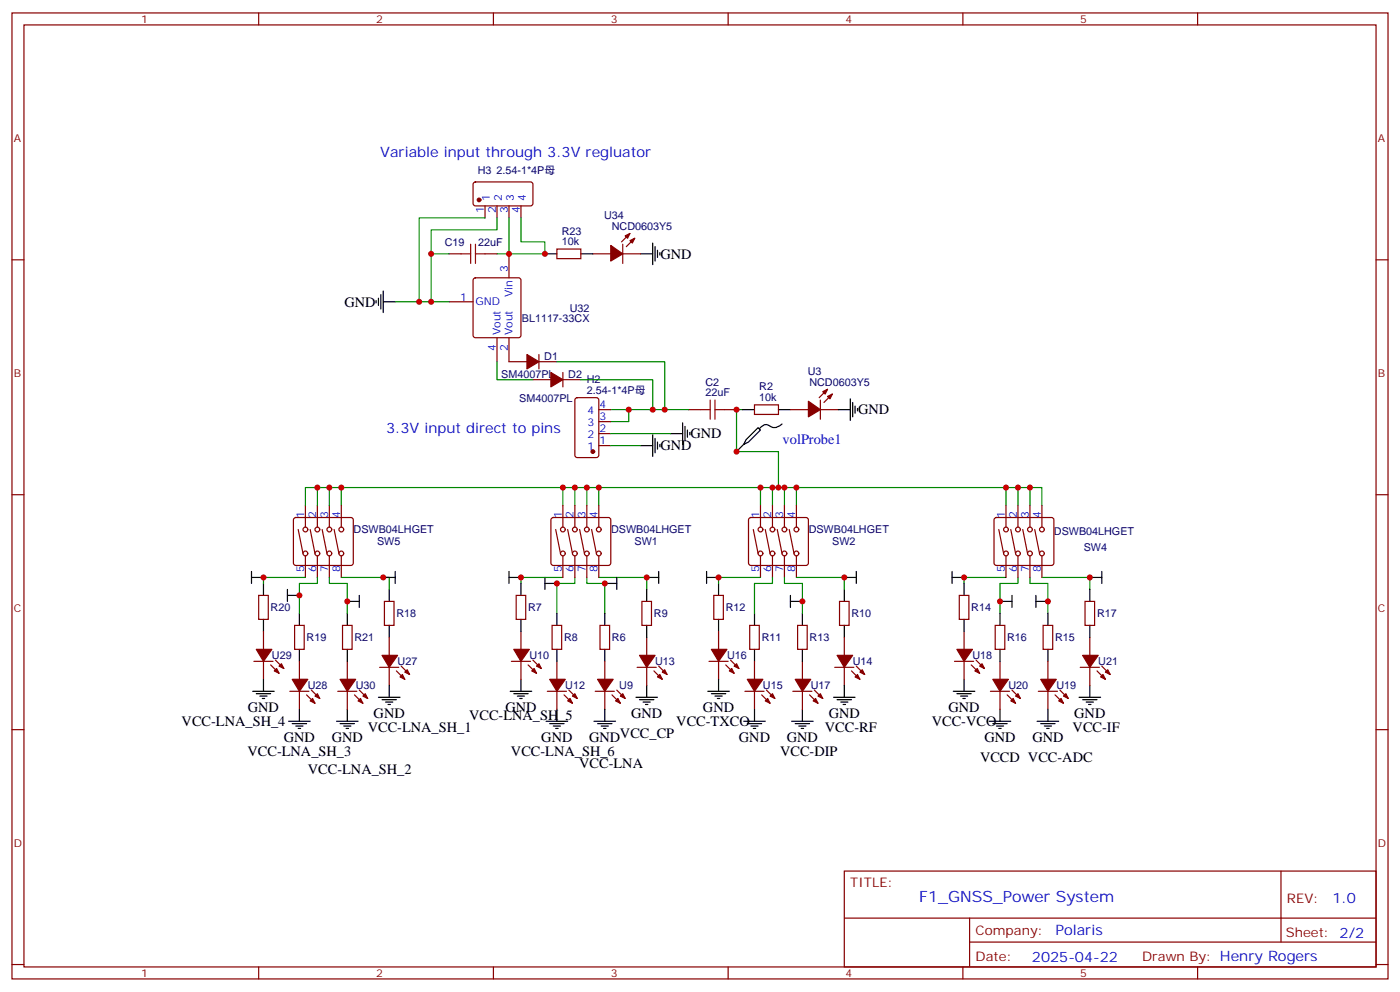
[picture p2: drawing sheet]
<svg xmlns="http://www.w3.org/2000/svg" width="412mm" height="292mm" viewBox="0 0 412 292" stroke-linecap="round" stroke-linejoin="round" font-family="sans-serif">
<g fill="none" stroke="#870000" stroke-width=".35">
<path d="M3.5 3.8h405.4v284.3h-405.4zM7.1 7.3h398.2v277.3h-398.2zM76.2 3.8v3.5M145.3 3.8v3.5M214.5 3.8v3.5M283.6 3.8v3.5M352.8 3.8v3.5M139.6 53.8l.5-.2h16.5l.4 .7-.1 5.9-.6 .4-16.5-.1-.5-.6v-5.6zM3.5 76.5h3.6M132.3 74.7h3.5M142.9 60.6v3.5M142.9 74.7h3.5"/>
<path d="M146.4 60.6v3.5M149.9 60.6v3.5M149.9 74.7v7.1M153.5 60.6v3.5M164 73.3h7.1v2.8h-7.1zM174.6 74.7h5.3M183.4 71.9v5.6M183.4 74.7h5.3M185.6 68.7l-2.5 2.5M187 70.1l-2.5 2.5M405.3 76.5h3.6M132.3 88.8h7"/>
<path d="M139.6 82l.5-.2h12.7l.5 .2 .2 .5v16.2l-.3 .5-.4 .2h-12.7l-.5-.2-.3-.5v-16.2zM146.4 99.4v7.1M149.9 99.4v7.1h5.3M157 111.8h5.3M158.7 104.4v4.2M158.7 106.5h5.3M165.8 109.6v4.3M165.8 111.8h5.3M169.6 117.3l.4-.2h5.7l.6 .4 .1 16.5-.5 .6-5.9 .1-.6-.5-.1-16.4zM222.2 119.2h7.1v2.8h-7.1zM241.7 117.8v5.6M243.8 114.6l-2.5 2.5"/>
<path d="M245.2 116l-2.5 2.5M176.4 120.6h3.5M176.4 131.2h3.5M176.4 127.6h3.5M176.4 124.1h3.5M202.8 120.6h3.6M213.4 120.6h3.6M232.8 120.6h5.3M241.7 120.6h5.2M3.5 145.6h3.6M86.7 152.5l.4-.2h16.3l.5 .2 .2 .5v12.7l-.3 .5-.4 .2h-16.3l-.5-.2-.2-.5v-12.7zM87.8 155.9l1.5 7"/>
<path d="M90 148.8v6.4M91.4 155.9l1.4 7M93.5 148.8v6.4M94.9 155.9l1.4 7M97 148.8v6.4M98.4 155.9l1.4 7M100.5 148.8v6.4M162.5 152.5l.5-.2h16.2l.5 .2 .2 .5v12.7l-.2 .5-.5 .2h-16.2l-.5-.2-.2-.5v-12.7zM163.7 155.9l1.4 7M165.8 148.8v6.4M167.2 155.9l1.4 7M169.3 148.8v6.4"/>
<path d="M170.7 155.9l1.5 7M172.9 148.8v6.4M174.3 155.9l1.4 7M176.4 148.8v6.4M220.7 152.5l.5-.2h16.2l.5 .2 .2 .5v12.7l-.2 .5-.5 .2h-16.2l-.5-.2-.2-.5v-12.7zM221.9 155.9l1.4 7M224 148.8v6.4M225.4 155.9l1.4 7M227.5 148.8v6.4M229 155.9l1.4 7M231.1 148.8v6.4M232.5 155.9l1.4 7"/>
<path d="M234.6 148.8v6.4M293 152.5l.5-.2h16.2l.5 .2 .2 .5v12.7l-.2 .5-.5 .2h-16.2l-.5-.2-.2-.5v-12.7zM294.2 155.9l1.4 7M296.3 148.8v6.4M297.7 155.9l1.5 7M299.9 148.8v6.4M301.3 155.9l1.4 7M303.4 148.8v6.4M304.8 155.9l1.4 7M306.9 148.8v6.4M405.3 145.6h3.6M76.2 175.3h2.8v7h-2.8z"/>
<path d="M90 163.6v6.4M93.5 163.6v6.4M97 163.6v6.4M100.5 163.6v6.4M113.2 177h2.9v7.1h-2.9zM152 175.3h2.9v7h-2.9zM165.8 163.6v6.4M169.3 163.6v6.4M172.9 163.6v6.4M176.4 163.6v6.4M189.1 177h2.8v7.1h-2.8zM210.3 175.3h2.8v7h-2.8z"/>
<path d="M224 163.6v6.4M227.5 163.6v6.4M231.1 163.6v6.4M234.6 163.6v6.4M247.3 177h2.8v7.1h-2.8zM282.6 175.3h2.8v7h-2.8zM296.3 163.6v6.4M299.9 163.6v6.4M303.4 163.6v6.4M306.9 163.6v6.4M319.6 177h2.8v7.1h-2.8zM74.8 194.7h5.6"/>
<path d="M77.6 185.8v5.3M77.6 194.7v5.3M79.7 195.7l2.5 2.5M81.1 194.3l2.5 2.5M86.8 184.1h2.8v7h-2.8zM88.2 194.7v5.3M100.9 184.1h2.8v7h-2.8zM102.3 194.7v5.3M111.8 196.4h5.7M114.7 187.6v5.3M114.7 196.4v5.3M116.8 197.5l2.4 2.5"/>
<path d="M118.2 196.1l2.4 2.4M150.6 194.7h5.7M153.5 185.8v5.3M153.5 194.7v5.3M155.6 195.7l2.4 2.5M157 194.3l2.5 2.5M162.6 184.1h2.9v7h-2.9zM164 194.7v5.3M176.7 184.1h2.9v7h-2.9zM178.2 194.7v5.3M187.7 196.4h5.6M190.5 187.6v5.3"/>
<path d="M190.5 196.4v5.3M192.6 197.5l2.5 2.5M194 196.1l2.5 2.4M208.8 194.7h5.7M211.7 185.8v5.3M211.7 194.7v5.3M213.8 195.7l2.5 2.5M215.2 194.3l2.5 2.5M220.8 184.1h2.9v7h-2.9zM222.2 194.7v5.3M234.9 184.1h2.9v7h-2.9zM236.4 194.7v5.3"/>
<path d="M245.9 196.4h5.6M248.7 187.6v5.3M248.7 196.4v5.3M250.8 197.5l2.5 2.5M252.2 196.1l2.5 2.4M281.2 194.7h5.6M284 185.8v5.3M284 194.7v5.3M286.1 195.7l2.5 2.5M287.5 194.3l2.5 2.5M293.2 184.1h2.8v7h-2.8zM294.6 194.7v5.3"/>
<path d="M307.3 184.1h2.8v7h-2.8zM308.7 194.7v5.3M318.2 196.4h5.6M321 187.6v5.3M321 196.4v5.3M323.1 197.5l2.5 2.5M324.6 196.1l2.4 2.4M3.5 214.8h3.6M85.4 203.5h5.6M88.2 203.5v5.3M90.3 204.5l2.5 2.5M91.7 203.1l2.5 2.5"/>
<path d="M99.5 203.5h5.6M102.3 203.5v5.3M104.4 204.5l2.5 2.5M105.8 203.1l2.5 2.5M161.2 203.5h5.7M164 203.5v5.3M166.2 204.5l2.4 2.5M167.6 203.1l2.4 2.5M175.3 203.5h5.7M178.2 203.5v5.3M180.3 204.5l2.4 2.5M181.7 203.1l2.4 2.5"/>
<path d="M219.4 203.5h5.7M222.2 203.5v5.3M224.4 204.5l2.4 2.5M225.8 203.1l2.4 2.5M233.5 203.5h5.7M236.4 203.5v5.3M238.5 204.5l2.4 2.5M239.9 203.1l2.5 2.5M291.7 203.5h5.7M294.6 203.5v5.3M296.7 204.5l2.5 2.5M298.1 203.1l2.5 2.5"/>
<path d="M305.9 203.5h5.6M308.7 203.5v5.3M310.8 204.5l2.5 2.5M312.2 203.1l2.5 2.5M405.3 214.8h3.6M248.7 256.4h156.6v28.2h-156.6zM377.3 256.4v20.9M248.7 270.2h156.5M285.6 277.3h119.6M285.6 270.2v14.2M3.5 283.9h3.6M76.2 284.6v3.5"/>
<path d="M145.3 284.6v3.5M214.5 284.6v3.5M283.6 284.6v3.5M352.8 284.6v3.5M405.3 283.9h3.6"/>
<circle cx="90" cy="155.9" r=".71"/>
<circle cx="93.5" cy="155.9" r=".71"/>
<circle cx="97" cy="155.9" r=".71"/>
<circle cx="100.5" cy="155.9" r=".71"/>
<circle cx="165.8" cy="155.9" r=".71"/>
<circle cx="169.3" cy="155.9" r=".71"/>
<circle cx="172.9" cy="155.9" r=".71"/>
<circle cx="176.4" cy="155.9" r=".71"/>
<circle cx="224" cy="155.9" r=".71"/>
<circle cx="227.5" cy="155.9" r=".71"/>
<circle cx="231.1" cy="155.9" r=".71"/>
<circle cx="234.6" cy="155.9" r=".71"/>
<circle cx="296.3" cy="155.9" r=".71"/>
<circle cx="299.9" cy="155.9" r=".71"/>
<circle cx="303.4" cy="155.9" r=".71"/>
<circle cx="306.9" cy="155.9" r=".71"/>
<circle cx="90" cy="162.9" r=".71"/>
<circle cx="93.5" cy="162.9" r=".71"/>
<circle cx="97" cy="162.9" r=".71"/>
<circle cx="100.5" cy="162.9" r=".71"/>
<circle cx="165.8" cy="162.9" r=".71"/>
<circle cx="169.3" cy="162.9" r=".71"/>
<circle cx="172.9" cy="162.9" r=".71"/>
<circle cx="176.4" cy="162.9" r=".71"/>
<circle cx="224" cy="162.9" r=".71"/>
<circle cx="227.5" cy="162.9" r=".71"/>
<circle cx="231.1" cy="162.9" r=".71"/>
<circle cx="234.6" cy="162.9" r=".71"/>
<circle cx="296.3" cy="162.9" r=".71"/>
<circle cx="299.9" cy="162.9" r=".71"/>
<circle cx="303.4" cy="162.9" r=".71"/>
<circle cx="306.9" cy="162.9" r=".71"/>
</g>
<g fill="none" stroke="#000" stroke-width=".35">
<path d="M160.5 74.7h3.5M171.1 74.7h3.5M188.7 74.7h3.6M192.3 71.5v6.4M193 72.6v4.2M193.7 73.7v2.1M194.4 74.4v.7M110.8 88.5v.7M111.5 87.8v2.1M112.2 86.7v4.2M112.9 88.8h3.5M112.9 85.7v6.3"/>
<path d="M250.5 117.4v6.4M251.2 118.5v4.2M251.9 119.5v2.1M188.7 131.2h3.6M192.3 128v6.3M193 129v4.3M193.7 130.1v2.1M194.4 130.8v.7M197.6 127.6h3.5M201.1 124.5v6.3M201.8 125.5v4.3M202.5 126.6v2.1"/>
<path d="M203.2 127.3v.7M218.7 120.6h3.5M219.1 130.8l1.4-.7 3.5-3.5-.7-.7-3.5 3.5-.7 1.4-2.1 2.1M229.3 120.6h3.5M230.4 124.8a3.1 3.1 0 0 1-4.5 .2 2.4 2.4 0 0 0-2.2 1.2M246.9 120.6h3.6M252.6 120.2v.7M74.1 170h3.5M74.1 168.2v3.5M77.6 171.7v3.6M84.7 175.3h3.5M84.7 173.5v3.5"/>
<path d="M102.3 177h3.5M105.8 175.3v3.5M112.9 170h3.5M114.7 173.5v3.5M116.4 168.2v3.5M149.9 170h3.6M149.9 168.2v3.5M153.5 171.7v3.6M160.5 171.7h3.5M160.5 170v3.5M178.2 171.7h3.5M181.7 170v3.5"/>
<path d="M190.5 170h3.5M190.5 173.5v3.5M194 168.2v3.5M208.1 170h3.6M208.1 168.2v3.5M211.7 171.7v3.6M232.8 177h3.6M232.8 175.3v3.5M248.7 170h3.5M248.7 173.5v3.5M252.2 168.2v3.5M280.5 170h3.5"/>
<path d="M280.5 168.2v3.5M284 171.7v3.6M294.6 177h3.5M298.1 175.3v3.5M305.2 177h3.5M305.2 175.3v3.5M321 170h3.6M321 173.5v3.5M324.6 168.2v3.5M77.6 182.3v3.5M77.6 200v3.5M88.2 180.6v3.5"/>
<path d="M88.2 191.1v3.6M102.3 180.6v3.5M102.3 191.1v3.6M114.7 184.1v3.5M153.5 182.3v3.5M153.5 200v3.5M164 180.6v3.5M164 191.1v3.6M178.2 180.6v3.5M178.2 191.1v3.6M190.5 184.1v3.5M211.7 182.3v3.5"/>
<path d="M211.7 200v3.5M222.2 180.6v3.5M222.2 191.1v3.6M236.4 180.6v3.5M236.4 191.1v3.6M248.7 184.1v3.5M284 182.3v3.5M284 200v3.5M294.6 180.6v3.5M294.6 191.1v3.6M308.7 180.6v3.5M308.7 191.1v3.6"/>
<path d="M321 184.1v3.5M74.4 203.5h6.4M75.5 204.2h4.2M76.6 204.9h2.1M77.3 205.6h.7M85 212.3h6.4M86.1 213h4.2M87.1 213.7h2.2M87.8 214.4h.7M88.2 208.8v3.5M99.1 212.3h6.4M100.2 213h4.2"/>
<path d="M101.2 213.7h2.2M102 214.4h.7M102.3 208.8v3.5M111.5 205.2h6.3M112.5 206h4.3M113.6 206.7h2.1M114.3 207.4h.7M114.7 201.7v3.5M150.3 203.5h6.3M151.3 204.2h4.3M152.4 204.9h2.1M153.1 205.6h.7"/>
<path d="M160.9 212.3h6.3M161.9 213h4.3M163 213.7h2.1M163.7 214.4h.7M164 208.8v3.5M175 212.3h6.3M176 213h4.3M177.1 213.7h2.1M177.8 214.4h.7M178.2 208.8v3.5M187.3 205.2h6.4M188.4 206h4.2"/>
<path d="M189.4 206.7h2.2M190.1 207.4h.8M190.5 201.7v3.5M208.5 203.5h6.3M209.5 204.2h4.3M210.6 204.9h2.1M211.3 205.6h.7M219.1 212.3h6.3M220.1 213h4.3M221.2 213.7h2.1M221.9 214.4h.7M222.2 208.8v3.5"/>
<path d="M233.2 212.3h6.3M234.2 213h4.3M235.3 213.7h2.1M236 214.4h.7M236.4 208.8v3.5M245.5 205.2h6.4M246.6 206h4.2M247.6 206.7h2.2M248.4 207.4h.7M248.7 201.7v3.5M280.8 203.5h6.4M281.9 204.2h4.2"/>
<path d="M282.9 204.9h2.1M283.6 205.6h.7M291.4 212.3h6.3M292.5 213h4.2M293.5 213.7h2.1M294.2 214.4h.7M294.6 208.8v3.5M305.5 212.3h6.4M306.6 213h4.2M307.6 213.7h2.1M308.3 214.4h.7M308.7 208.8v3.5"/>
<path d="M317.9 205.2h6.3M318.9 206h4.2M320 206.7h2.1M320.7 207.4h.7M321 201.7v3.5"/>
</g>
<g fill="none" stroke="#008700" stroke-width=".35">
<path d="M127 74.7v14.1M142.9 64.1h-19.4v24.7M146.4 64.1v3.6h-19.4v7h5.3M146.4 74.7h3.5M149.9 64.1v10.6h10.6v-3.5h-7v-7.1M116.4 88.8h15.9M146.4 106.5v5.3h10.6M164 106.5h31.8v14.1M171.1 111.8h21.2v8.8M179.9 127.6h17.7M179.9 120.6h22.9M179.9 131.2h8.8"/>
<path d="M185.2 120.6v3.5h-5.3M218.7 120.6h-1.7v12.3h12.3v10.6h74.1v5.3M93.5 143.5h-3.5v5.3M97 143.5h-3.5v5.3M100.5 143.5h-3.5v5.3M165.8 143.5h-65.3v5.3M169.3 143.5v5.3M172.9 143.5v5.3M176.4 143.5h-10.6v5.3M224 143.5v5.3M227.5 143.5v5.3M229.3 143.5h-52.9v5.3"/>
<path d="M231.1 143.5v5.3M234.6 143.5v5.3M296.3 143.5v5.3M299.9 143.5v5.3M303.4 143.5h3.5v5.3M90 170h-12.4v1.7M93.5 170v1.7h-5.3v8.9M97 170v1.7h5.3v8.9M100.5 170h14.2v3.5M165.8 170h-12.3v1.7M169.3 170v1.7h-5.3v8.9M172.9 170v1.7h5.3v8.9"/>
<path d="M176.4 170h14.1v3.5M224 170h-12.3v1.7M227.5 170v1.7h-5.3v8.9M231.1 170v1.7h5.3v8.9M234.6 170h14.1v3.5M296.3 170h-12.3v1.7M299.9 170v1.7h-5.3v8.9M303.4 170v1.7h5.3v8.9M306.9 170h14.1v3.5"/>
</g>
<g fill="#870000" stroke="#870000" stroke-width=".35">
<path d="M100.2 200h4.6l-2.5 3.5z"/>
<path d="M106.9 204.9l.7-.7 .7 1.4z"/>
<path d="M105.5 206.3l.7-.7 .7 1.4z"/>
<path d="M75.5 191.1h4.6l-2.5 3.6z"/>
<path d="M82.2 196.1l.7-.7 .7 1.4z"/>
<path d="M80.8 197.5l.7-.7 .7 1.4z"/>
<path d="M86.1 200h4.6l-2.5 3.5z"/>
<path d="M93.5 204.2l.7 1.4-1.4-.7z"/>
<path d="M91.4 206.3l.7-.7 .7 1.4z"/>
<path d="M112.5 192.9h4.6l-2.4 3.5z"/>
<path d="M119.9 197.1l.7 1.4-1.4-.7z"/>
<path d="M117.8 199.2l.7-.7 .7 1.5z"/>
<path d="M188.4 192.9h4.6l-2.5 3.5z"/>
<path d="M195.1 197.8l.7-.7 .7 1.4z"/>
<path d="M193.7 199.2l.7-.7 .7 1.5z"/>
<path d="M161.9 200h4.6l-2.5 3.5z"/>
<path d="M168.6 204.9l.7-.7 .7 1.4z"/>
<path d="M167.2 206.3l.7-.7 .7 1.4z"/>
<path d="M151.3 191.1h4.6l-2.4 3.6z"/>
<path d="M158 196.1l.7-.7 .8 1.4z"/>
<path d="M156.6 197.5l.7-.7 .7 1.4z"/>
<path d="M176 200h4.6l-2.4 3.5z"/>
<path d="M183.4 204.2l.7 1.4-1.4-.7z"/>
<path d="M181.3 206.3l.7-.7 .7 1.4z"/>
<path d="M234.2 200h4.6l-2.4 3.5z"/>
<path d="M240.9 204.9l.8-.7 .7 1.4z"/>
<path d="M239.5 206.3l.7-.7 .7 1.4z"/>
<path d="M209.5 191.1h4.6l-2.4 3.6z"/>
<path d="M216.3 196.1l.7-.7 .7 1.4z"/>
<path d="M214.8 197.5l.7-.7 .8 1.4z"/>
<path d="M220.1 200h4.6l-2.5 3.5z"/>
<path d="M226.8 204.9l.7-.7 .7 1.4z"/>
<path d="M225.4 206.3l.7-.7 .7 1.4z"/>
<path d="M246.6 192.9h4.6l-2.5 3.5z"/>
<path d="M254 197.1l.7 1.4-1.4-.7z"/>
<path d="M251.9 199.2l.7-.7 .7 1.5z"/>
<path d="M318.9 192.9h4.6l-2.5 3.5z"/>
<path d="M325.6 197.8l.7-.7 .7 1.4z"/>
<path d="M324.2 199.2l.7-.7 .7 1.5z"/>
<path d="M292.5 200h4.5l-2.4 3.5z"/>
<path d="M299.2 204.9l.7-.7 .7 1.4z"/>
<path d="M297.7 206.3l.7-.7 .8 1.4z"/>
<path d="M281.9 191.1h4.6l-2.5 3.6z"/>
<path d="M288.6 196.1l.7-.7 .7 1.4z"/>
<path d="M287.2 197.5l.7-.7 .7 1.4z"/>
<path d="M306.6 200h4.5l-2.4 3.5z"/>
<path d="M314 204.2l.7 1.4-1.4-.7z"/>
<path d="M311.9 206.3l.7-.7 .7 1.4z"/>
<path d="M238.1 118.1l3.6 2.5-3.6 2.1z"/>
<path d="M242.4 115.3l1.4-.7-.7 1.4z"/>
<path d="M243.8 116.7l1.4-.7-.7 1.4z"/>
<path d="M179.9 72.2l3.5 2.5-3.5 2.1z"/>
<path d="M184.1 69.4l1.5-.7-.7 1.4z"/>
<path d="M185.6 70.8l1.4-.7-.7 1.4z"/>
<path d="M155.2 104.4l3.5 2.1-3.5 2.1z"/>
<path d="M162.3 109.6l3.5 2.2-3.5 2.1z"/>
<circle cx="174.6" cy="132.9" r=".53"/>
<circle cx="141.1" cy="58.8" r=".53"/>
</g>
<path d="M135.8 74.7h2.8M138.6 71.9v5.6M140.1 74.7h2.8M140.1 71.9v5.6M209.2 117.8v5.6M210.6 117.8v5.6M206.4 120.6h2.8M210.6 120.6h2.8" fill="none" stroke="#a10000" stroke-width=".35"/>
<g fill="#c00">
<circle cx="164" cy="171.7" r=".88"/>
<circle cx="153.5" cy="170" r=".88"/>
<circle cx="77.6" cy="170" r=".88"/>
<circle cx="88.2" cy="175.3" r=".88"/>
<circle cx="102.3" cy="177" r=".88"/>
<circle cx="224" cy="143.5" r=".88"/>
<circle cx="227.5" cy="143.5" r=".88"/>
<circle cx="172.9" cy="143.5" r=".88"/>
<circle cx="169.3" cy="143.5" r=".88"/>
<circle cx="176.4" cy="143.5" r=".88"/>
<circle cx="229.3" cy="143.5" r=".88"/>
<circle cx="303.4" cy="143.5" r=".88"/>
<circle cx="299.9" cy="143.5" r=".88"/>
<circle cx="296.3" cy="143.5" r=".88"/>
<circle cx="231.1" cy="143.5" r=".88"/>
<circle cx="234.6" cy="143.5" r=".88"/>
<circle cx="190.5" cy="170" r=".88"/>
<circle cx="248.7" cy="170" r=".88"/>
<circle cx="236.4" cy="177" r=".88"/>
<circle cx="284" cy="170" r=".88"/>
<circle cx="294.6" cy="177" r=".88"/>
<circle cx="308.7" cy="177" r=".88"/>
<circle cx="321" cy="170" r=".88"/>
<circle cx="217" cy="120.6" r=".88"/>
<circle cx="112.9" cy="170" r=".88"/>
<circle cx="165.8" cy="143.5" r=".88"/>
<circle cx="100.5" cy="143.5" r=".88"/>
<circle cx="97" cy="143.5" r=".88"/>
<circle cx="93.5" cy="143.5" r=".88"/>
<circle cx="178.2" cy="171.7" r=".88"/>
<circle cx="211.7" cy="170" r=".88"/>
<circle cx="185.2" cy="120.6" r=".88"/>
<circle cx="217" cy="132.9" r=".88"/>
<circle cx="160.5" cy="74.7" r=".88"/>
<circle cx="149.9" cy="74.7" r=".88"/>
<circle cx="127" cy="74.7" r=".88"/>
<circle cx="123.5" cy="88.8" r=".88"/>
<circle cx="127" cy="88.8" r=".88"/>
<circle cx="192.3" cy="120.6" r=".88"/>
<circle cx="195.8" cy="120.6" r=".88"/>
</g>
<text font-size="4.6" fill="#00f" x="270.8" y="265.4">F1_GNSS_Power System</text>
<g font-size="4.2" fill="#00f">
<text x="112" y="46.3">Variable input through 3.3V regluator</text>
<text x="113.8" y="127.5">3.3V input direct to pins</text>
<text x="230.5" y="130.6">volProbe1</text>
<text x="392.5" y="265.7">1.0</text>
<text x="310.9" y="275.2">Polaris</text>
<text x="304" y="283">2025-04-22</text>
</g>
<g font-size="4.2">
<text x="194.6" y="76.1">GND</text>
<text x="101.5" y="90.2">GND</text>
<text x="252.8" y="122">GND</text>
<text x="203.4" y="129">GND</text>
<text x="194.6" y="132.6">GND</text>
<text x="73" y="209.6">GND</text>
<text x="148.9" y="209.6">GND</text>
<text x="207.1" y="209.6">GND</text>
<text x="279.4" y="209.6">GND</text>
<text x="53.5" y="213.7">VCC-LNA_SH_4</text>
<text x="108.3" y="215.5">VCC-LNA_SH_1</text>
<text x="110.1" y="211.3">GND</text>
<text x="138.2" y="211.9">VCC-LNA_SH_5</text>
<text x="185.9" y="211.3">GND</text>
<text x="199.2" y="213.7">VCC-TXCO</text>
<text x="243" y="215.5">VCC-RF</text>
<text x="244.1" y="211.3">GND</text>
<text x="274.5" y="213.7">VCC-VCO</text>
<text x="316" y="215.5">VCC-IF</text>
<text x="316.4" y="211.3">GND</text>
<text x="83.6" y="218.4">GND</text>
<text x="97.7" y="218.4">GND</text>
<text x="159.5" y="218.4">GND</text>
<text x="173.6" y="218.4">GND</text>
<text x="182.6" y="217.2">VCC_CP</text>
<text x="217.7" y="218.4">GND</text>
<text x="231.8" y="218.4">GND</text>
<text x="290" y="218.4">GND</text>
<text x="304.1" y="218.4">GND</text>
<text x="72.9" y="222.6">VCC-LNA_SH_3</text>
<text x="90.7" y="227.9">VCC-LNA_SH_2</text>
<text x="150.5" y="222.5">VCC-LNA_SH_6</text>
<text x="170.6" y="226.1">VCC-LNA</text>
<text x="229.8" y="222.5">VCC-DIP</text>
<text x="288.7" y="224.3">VCCD VCC-ADC</text>
</g>
<g font-size="3.9" fill="#800">
<text x="250.5" y="261">TITLE:</text>
<text x="379.1" y="265.7">REV:</text>
<text x="287.4" y="275.2">Company:</text>
<text x="378.7" y="275.8">Sheet: 2/2</text>
<text x="287.4" y="282.9">Date:</text>
<text x="336.4" y="282.9">Drawn By: Henry Rogers</text>
</g>
<g font-size="3.2" fill="#800">
<text x="41.6" y="6.8">1</text>
<text x="110.8" y="6.8">2</text>
<text x="179.9" y="6.8">3</text>
<text x="249.1" y="6.8">4</text>
<text x="318.2" y="6.8">5</text>
<text x="4.1" y="41.9">A</text>
<text x="405.9" y="41.9">A</text>
<text x="4.1" y="111.1">B</text>
<text x="405.9" y="111.1">B</text>
<text x="4.1" y="180.2">C</text>
<text x="405.9" y="180.2">C</text>
<text x="4.1" y="249.3">D</text>
<text x="405.9" y="249.3">D</text>
<text x="41.6" y="287.6">1</text>
<text x="110.8" y="287.6">2</text>
<text x="179.9" y="287.6">3</text>
<text x="249.1" y="287.6">4</text>
<text x="318.2" y="287.6">5</text>
</g>
<g font-size="3.2" fill="#000080">
<text x="140.8" y="51.2">H3</text>
<text x="146.3" y="51.3">2.54-1*4P母</text>
<text x="178" y="64.5">U34</text>
<text x="165.5" y="69.1">R23</text>
<text x="180.2" y="67.7">NCD0603Y5</text>
<text x="131" y="72.4">C19</text>
<text x="140.9" y="72.3">22uF</text>
<text x="165.5" y="72.2">10k</text>
<text x="153.7" y="94.9">BL1117-33CX</text>
<text x="167.8" y="91.7">U32</text>
<text x="160.3" y="105.9">D1</text>
<text x="147.7" y="111.2">SM4007PL</text>
<text x="167.4" y="111.2">D2</text>
<text x="172.9" y="112.8">H2</text>
<text x="207.8" y="113.5">C2</text>
<text x="237.9" y="110.3">U3</text>
<text x="238.4" y="113.5">NCD0603Y5</text>
<text x="153" y="118.2">SM4007PL</text>
<text x="172.9" y="116">2.54-1*4P母</text>
<text x="207.8" y="116.7">22uF</text>
<text x="223.7" y="118.1">10k</text>
<text x="223.7" y="114.9">R2</text>
<text x="104.2" y="157">DSWB04LHGET</text>
<text x="111.1" y="160.5">SW5</text>
<text x="180" y="157">DSWB04LHGET</text>
<text x="186.9" y="160.5">SW1</text>
<text x="238.2" y="157">DSWB04LHGET</text>
<text x="245.1" y="160.5">SW2</text>
<text x="310.4" y="157.6">DSWB04LHGET</text>
<text x="319.2" y="162.3">SW4</text>
<text x="79.7" y="180">R20</text>
<text x="155.6" y="180">R7</text>
<text x="213.8" y="180">R12</text>
<text x="286.1" y="180">R14</text>
<text x="116.8" y="181.7">R18</text>
<text x="192.6" y="181.7">R9</text>
<text x="250.8" y="181.7">R10</text>
<text x="323.1" y="181.7">R17</text>
<text x="90.3" y="188.8">R19</text>
<text x="104.4" y="188.8">R21</text>
<text x="166.2" y="188.8">R8</text>
<text x="180.3" y="188.8">R6</text>
<text x="224.4" y="188.8">R11</text>
<text x="238.5" y="188.8">R13</text>
<text x="296.7" y="188.8">R16</text>
<text x="310.8" y="188.8">R15</text>
<text x="80.1" y="194.1">U29</text>
<text x="117.1" y="195.8">U27</text>
<text x="155.9" y="194.1">U10</text>
<text x="193" y="195.8">U13</text>
<text x="214.2" y="194.1">U16</text>
<text x="251.2" y="195.8">U14</text>
<text x="286.5" y="194.1">U18</text>
<text x="323.5" y="195.8">U21</text>
<text x="90.7" y="202.9">U28</text>
<text x="104.8" y="202.9">U30</text>
<text x="166.5" y="202.9">U12</text>
<text x="182.4" y="202.9">U9</text>
<text x="224.7" y="202.9">U15</text>
<text x="238.8" y="202.9">U17</text>
<text x="297.1" y="202.9">U20</text>
<text x="311.2" y="202.9">U19</text>
</g>
<g font-size="3.2" fill="#00f">
<text x="144.3" y="59.3" transform="rotate(-90 144.3 59.3)">1</text>
<text x="147.8" y="59.3" transform="rotate(-90 147.8 59.3)">2</text>
<text x="151.3" y="59.3" transform="rotate(-90 151.3 59.3)">3</text>
<text x="154.9" y="59.3" transform="rotate(-90 154.9 59.3)">4</text>
<text x="142.5" y="62.8" transform="rotate(-90 142.5 62.8)">1</text>
<text x="146" y="62.8" transform="rotate(-90 146 62.8)">2</text>
<text x="149.6" y="62.8" transform="rotate(-90 149.6 62.8)">3</text>
<text x="153.1" y="62.8" transform="rotate(-90 153.1 62.8)">4</text>
<text x="149.6" y="80" transform="rotate(-90 149.6 80)">3</text>
<text x="135.6" y="88.5">1</text>
<text x="140.1" y="89.9">GND</text>
<text x="151" y="87.5" transform="rotate(-90 151 87.5)">Vin</text>
<text x="147.5" y="98.7" transform="rotate(-90 147.5 98.7)">Vout</text>
<text x="151" y="98.7" transform="rotate(-90 151 98.7)">Vout</text>
<text x="146" y="103.2" transform="rotate(-90 146 103.2)">4</text>
<text x="149.6" y="103.2" transform="rotate(-90 149.6 103.2)">2</text>
<text x="173.1" y="125.5">3</text>
<text x="173.1" y="122">4</text>
<text x="176.6" y="123.8">3</text>
<text x="176.6" y="120.2">4</text>
<text x="173.1" y="129">2</text>
<text x="176.6" y="130.8">1</text>
<text x="176.6" y="127.3">2</text>
<text x="173.1" y="132.6">1</text>
<text x="89.6" y="152.3" transform="rotate(-90 89.6 152.3)">1</text>
<text x="93.1" y="152.3" transform="rotate(-90 93.1 152.3)">2</text>
<text x="96.7" y="152.3" transform="rotate(-90 96.7 152.3)">3</text>
<text x="100.2" y="152.3" transform="rotate(-90 100.2 152.3)">4</text>
<text x="165.5" y="152.3" transform="rotate(-90 165.5 152.3)">1</text>
<text x="169" y="152.3" transform="rotate(-90 169 152.3)">2</text>
<text x="172.5" y="152.3" transform="rotate(-90 172.5 152.3)">3</text>
<text x="176" y="152.3" transform="rotate(-90 176 152.3)">4</text>
<text x="223.7" y="152.3" transform="rotate(-90 223.7 152.3)">1</text>
<text x="227.2" y="152.3" transform="rotate(-90 227.2 152.3)">2</text>
<text x="230.7" y="152.3" transform="rotate(-90 230.7 152.3)">3</text>
<text x="234.2" y="152.3" transform="rotate(-90 234.2 152.3)">4</text>
<text x="296" y="152.3" transform="rotate(-90 296 152.3)">1</text>
<text x="299.5" y="152.3" transform="rotate(-90 299.5 152.3)">2</text>
<text x="303" y="152.3" transform="rotate(-90 303 152.3)">3</text>
<text x="306.6" y="152.3" transform="rotate(-90 306.6 152.3)">4</text>
<text x="89.6" y="168.5" transform="rotate(-90 89.6 168.5)">5</text>
<text x="93.1" y="168.5" transform="rotate(-90 93.1 168.5)">6</text>
<text x="96.7" y="168.5" transform="rotate(-90 96.7 168.5)">7</text>
<text x="100.2" y="168.5" transform="rotate(-90 100.2 168.5)">8</text>
<text x="165.5" y="168.5" transform="rotate(-90 165.5 168.5)">5</text>
<text x="169" y="168.5" transform="rotate(-90 169 168.5)">6</text>
<text x="172.5" y="168.5" transform="rotate(-90 172.5 168.5)">7</text>
<text x="176" y="168.5" transform="rotate(-90 176 168.5)">8</text>
<text x="223.7" y="168.5" transform="rotate(-90 223.7 168.5)">5</text>
<text x="227.2" y="168.5" transform="rotate(-90 227.2 168.5)">6</text>
<text x="230.7" y="168.5" transform="rotate(-90 230.7 168.5)">7</text>
<text x="234.2" y="168.5" transform="rotate(-90 234.2 168.5)">8</text>
<text x="296" y="168.5" transform="rotate(-90 296 168.5)">5</text>
<text x="299.5" y="168.5" transform="rotate(-90 299.5 168.5)">6</text>
<text x="303" y="168.5" transform="rotate(-90 303 168.5)">7</text>
<text x="306.6" y="168.5" transform="rotate(-90 306.6 168.5)">8</text>
</g>
</svg>
